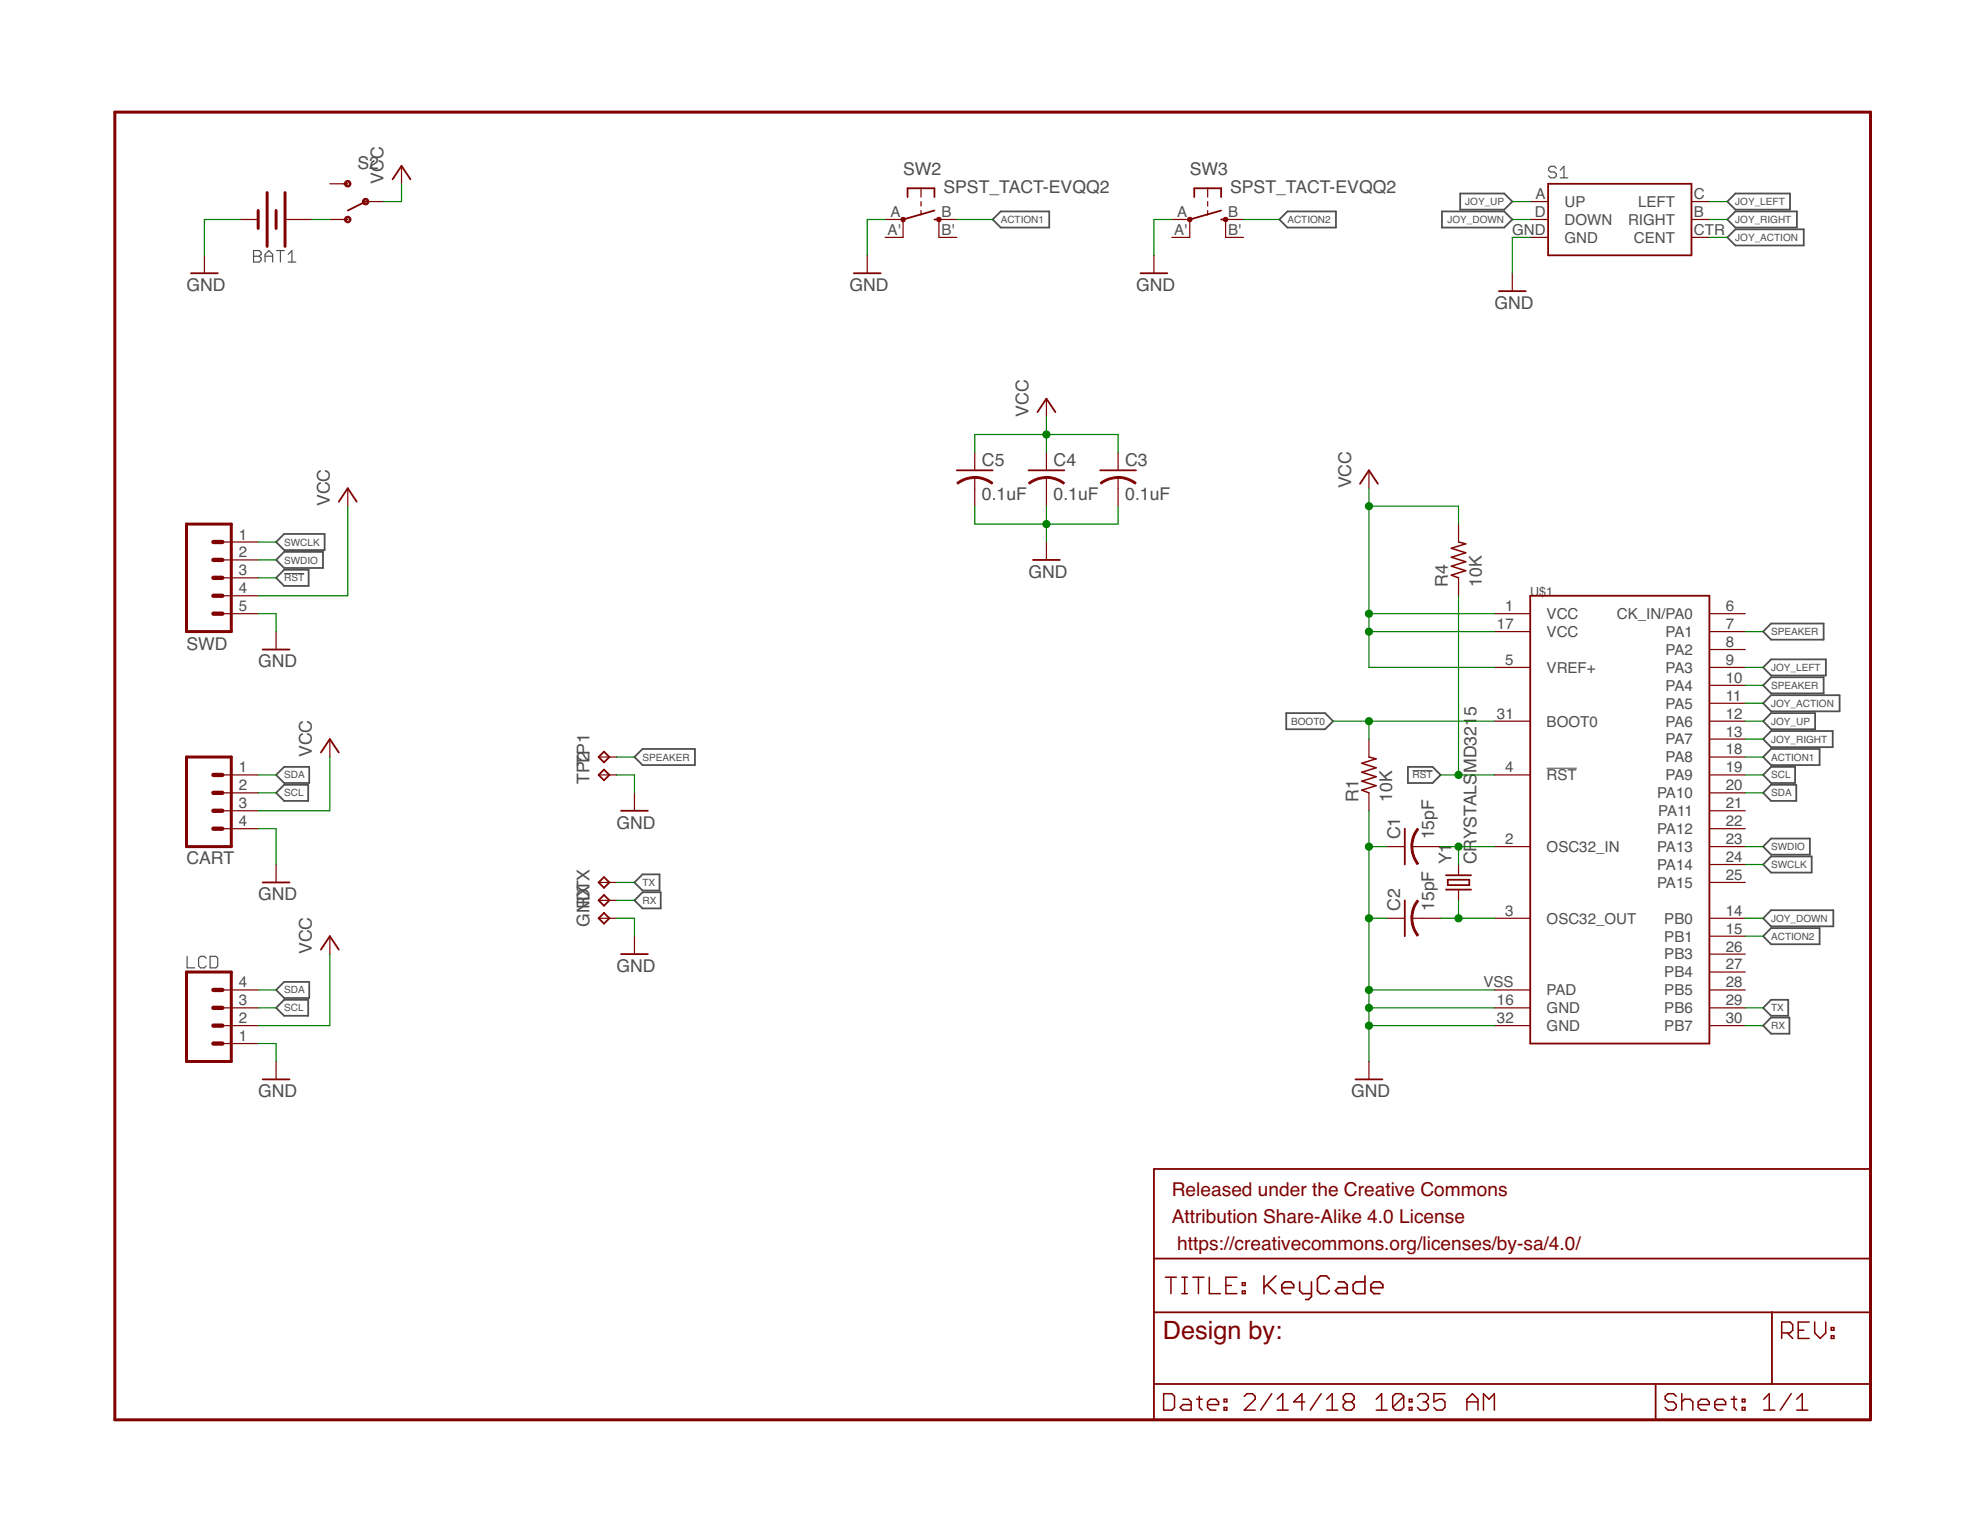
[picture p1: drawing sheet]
<svg xmlns="http://www.w3.org/2000/svg" width="279mm" height="216mm" viewBox="0 0 279 216" stroke-linecap="round" stroke-linejoin="round" font-family="sans-serif">
<path d="M219.2 108.9h4.3" fill="none" stroke="#505050" stroke-width=".15"/>
<g fill="none" stroke="#505050" stroke-width=".17">
<path d="M35.9 35.5h.8l.3 .3v.3l-.3 .2 .3 .3v.3l-.3 .2h-.8zM35.9 36.3h.8M37.6 36.3h1.1M37.6 37.1v-1l.5-.6 .6 .6v1M39.2 35.5h1.1M39.8 35.5v1.6M40.9 37.1h1M40.9 36.1l.5-.6v1.6M220.6 23.9l-.3-.3h-.5l-.3 .3v.2l.3 .3h.5l.3 .3v.2l-.3 .3h-.5l-.3-.3M221.2 25.2h1M221.2 24.1l.5-.5v1.6M26.5 135.6v1.6h1.1"/>
<path d="M29.2 135.8l-.2-.2h-.6l-.2 .2v1.1l.2 .3h.6l.2-.3M29.8 135.6h.8l.3 .2v1.1l-.3 .3h-.8z"/>
</g>
<g fill="none" stroke="#505050" stroke-width=".25">
<path d="M140.7 31.1l1.2-1.1h6.8v2.3h-6.8zM181.4 31.1l1.1-1.1h6.9v2.3h-6.9zM204.4 30h8.8l1.2 1.1-1.2 1.2h-8.8zM207 27.4h6.2l1.2 1.2-1.2 1.1h-6.2zM244.9 31.1l1.1-1.1h8.7v2.3h-8.7zM244.9 28.6l1.1-1.2h7.7v2.3h-7.7zM244.9 33.7l1.1-1.2h9.7v2.3h-9.7zM40.3 78.2h5.5v2.3h-5.5l-1.2-1.1zM40.3 75.7h5.7v2.3h-5.7l-1.2-1.2zM40.3 80.8h3.5v2.3h-3.5l-1.2-1.2zM251.1 93.5h7.7v2.3h-7.7l-1.2-1.2zM251.1 98.6h9.7v2.2h-9.7l-1.2-1.1z"/>
<path d="M251.1 96h7.4v2.3h-7.4l-1.2-1.1zM251.1 88.4h7.4v2.3h-7.4l-1.2-1.2zM39.1 109.9l1.2-1.2h3.5v2.3h-3.5zM39.1 112.4l1.2-1.1h3.4v2.2h-3.4zM91.1 106.2h7.4v2.3h-7.4l-1.2-1.2zM182.3 101.1h5.5l1.2 1.1-1.2 1.2h-5.5zM199.6 108.7h3.5l1.1 1.2-1.1 1.1h-3.5zM251.1 101.1h6.2v2.3h-6.2l-1.2-1.2zM251.1 108.7h3.4v2.3h-3.4l-1.2-1.1zM251.1 118.9h5.5v2.3h-5.5l-1.2-1.2zM251.1 103.6h8.7v2.3h-8.7l-1.2-1.1zM251.1 106.2h6.8v2.3h-6.8l-1.2-1.2z"/>
<path d="M251.1 111.3h3.5v2.2h-3.5l-1.2-1.1zM89.9 125.1l1.2-1.1h2.4v2.2h-2.4zM89.9 127.6l1.2-1.1h2.6v2.3h-2.6zM251.1 121.4h5.7v2.3h-5.7l-1.2-1.1zM251.1 129h8.8v2.3h-8.8l-1.2-1.1zM251.1 131.6h6.8v2.3h-6.8l-1.2-1.2zM39.1 142.9l1.2-1.2h3.4v2.3h-3.4zM39.1 140.3l1.2-1.1h3.5v2.3h-3.5zM251.1 141.7h2.4v2.3h-2.4l-1.2-1.1zM251.1 144.3h2.6v2.2h-2.6l-1.2-1.1z"/>
</g>
<path d="M40.3 81.3h2.8M200.2 109.2h2.9" fill="none" stroke="#505050" stroke-width=".14"/>
<g fill="none" stroke="#800000" stroke-width=".17">
<path d="M29 36.2v2.5M34.1 31.1h2.5M40.7 31.1h3.5M46.8 31.1h2.5M46.8 26.1h2.5M51.8 28.6h2.6M56.9 23.5v2.6M122.9 36.2v2.5M125.5 31.1h2.5v2.6h-2.5M130.6 26.7v1.2M130.6 28.6v.6M130.6 29.8v.7"/>
<path d="M135.6 31.1h-2.5v2.6h2.5M163.6 36.2v2.5M166.1 31.1h2.6v2.6h-2.6M171.2 26.7v1.2M171.2 28.6v.6M171.2 29.8v.7M176.3 31.1h-2.6v2.6h2.6M214.4 38.7v2.6M216.9 33.7h2.6M216.9 31.1h2.6M216.9 28.6h2.6M239.8 33.7h2.5"/>
<path d="M239.8 31.1h2.5M239.8 28.6h2.5M148.3 56.5v2.6M31.5 76.8h5.1M31.5 79.4h5.1M49.3 69.2v2.6M138.2 64.1v2.6M138.2 67.7v4.1M148.3 64.1v2.6M148.3 67.7v4.1M148.3 76.8v2.6M158.5 64.1v2.6"/>
<path d="M158.5 67.7v4.1M194.1 66.7v2.5M206.8 74.3v2.5M31.5 87h5.1M31.5 81.9h5.1M31.5 84.5h5.1M39.1 89.5v2.6M206.8 81.9v2.6M211.8 87h5.1M211.8 94.6h5.1M211.8 89.5h5.1M242.3 87h5.1"/>
<path d="M242.3 94.6h5.1M242.3 89.5h5.1M242.3 92.1h5.1M242.3 97.2h5.1M242.3 99.7h5.1M31.5 109.9h5.1M31.5 112.4h5.1M31.5 114.9h5.1M31.5 117.5h5.1M46.8 104.8v2.5M84.9 109.9h2.5M84.9 107.3h2.5"/>
<path d="M89.9 112.4v2.5M194.1 104.8v2.5M194.1 112.4v2.5M211.8 109.9h5.1M211.8 102.2h5.1M242.3 109.9h5.1M242.3 102.2h5.1M242.3 104.8h5.1M242.3 107.3h5.1M242.3 112.4h5.1M242.3 114.9h5.1M242.3 117.5h5.1"/>
<path d="M39.1 122.6v2.5M46.8 132.7v2.6M84.9 130.2h2.5M84.9 125.1h2.5M84.9 127.6h2.5M89.9 132.7v2.6M196.6 120h2.5M196.6 130.2h2.5M200.2 120h4M200.2 130.2h4M206.8 122.6v1.5M206.8 126.1v1.5"/>
<path d="M211.8 120h5.1M211.8 130.2h5.1M242.3 120h5.1M242.3 130.2h5.1M242.3 132.7h5.1M242.3 122.6h5.1M242.3 125.1h5.1M242.3 135.3h5.1M242.3 137.8h5.1M31.5 142.9h5.1M31.5 140.3h5.1M31.5 145.4h5.1"/>
<path d="M31.5 147.9h5.1M39.1 150.5v2.5M194.1 150.5v2.5M211.8 142.9h5.1M211.8 140.3h5.1M211.8 145.4h5.1M242.3 142.9h5.1M242.3 140.3h5.1M242.3 145.4h5.1"/>
</g>
<g fill="none" stroke="#800000" stroke-width=".25">
<path d="M27.1 38.7h3.8M51.8 28.6l-2.5 1.2M55.6 25.4l1.3-1.9 1.3 1.9M121 38.7h3.8M128.7 27.9v-1.2h3.8v1.2M132.5 31.1h.6M132.5 29.8l-4.5 1.3M161.7 38.7h3.8M169.3 27.9v-1.2h3.8v1.2M173.1 31.1h.6M173.1 29.8l-4.4 1.3M219.5 26.1h20.3v10.1h-20.3z"/>
<path d="M147.1 58.4l1.2-1.9 1.3 1.9M212.5 41.3h3.8M48 71.1l1.3-1.9 1.3 1.9M135.6 66.7h5.1M145.8 66.7h5.1M146.4 79.4h3.8M156 66.7h5M192.8 68.6l1.3-1.9 1.2 1.9M37.2 92.1h3.8M216.9 84.5h25.4v63.4h-25.4zM45.5 106.7l1.3-1.9 1.2 1.9M85.6 106.6l.8 .7-.8 .8-.7-.8z"/>
<path d="M85.6 109.1l.8 .8-.8 .7-.7-.7zM88 114.9h3.8M199.1 117.5v5.1M37.2 125.1h3.8M45.5 134.6l1.3-1.9 1.2 1.9M85.6 124.3l.8 .8-.8 .8-.7-.8zM85.6 126.9l.8 .7-.8 .8-.7-.8zM85.6 129.4l.8 .8-.8 .7-.7-.7zM88 135.3h3.8M199.1 127.6v5.1M205 124.1h3.5M205 126.1h3.5"/>
<path d="M205.2 124.7h3.1v.8h-3.1zM37.2 153h3.8M192.2 153h3.8M163.6 165.7h101.6v35.6h-101.6zM163.6 178.4h101.6M163.6 186h101.6M163.6 196.2h101.6M234.7 196.2v5.1M251.2 186v10.2"/>
</g>
<g fill="#800000" stroke="#800000" stroke-width=".14">
<path d="M200.9 117.4l.2 .2a3.8 3.8 0 0 0-.8 2.4h-.3v-.3a3.9 3.9 0 0 1 .9-2.3z" fill-rule="evenodd"/>
<path d="M200 120h.3a3.9 3.9 0 0 0 .8 2.4l-.2 .2-.2-.3a4.1 4.1 0 0 1-.7-2.3z" fill-rule="evenodd"/>
<path d="M200.9 127.6l.2 .2a3.8 3.8 0 0 0-.8 2.4h-.3v-.3a3.9 3.9 0 0 1 .9-2.3z" fill-rule="evenodd"/>
<path d="M200 130.2h.3a3.8 3.8 0 0 0 .8 2.3l-.2 .2-.2-.2a4 4 0 0 1-.7-2.3z" fill-rule="evenodd"/>
<path d="M158.5 67.5a4.2 4.2 0 0 1 2.6 .9l-.2 .2a4.1 4.1 0 0 0-2.4-.8z" fill-rule="evenodd"/>
<path d="M156 68.4a4 4 0 0 1 2.5-.8v.2a3.9 3.9 0 0 0-2.4 .8z" fill-rule="evenodd"/>
<path d="M148.3 67.5a4.2 4.2 0 0 1 2.6 .9l-.2 .2a4.1 4.1 0 0 0-2.4-.8z" fill-rule="evenodd"/>
<path d="M145.8 68.4a4 4 0 0 1 2.5-.8v.2a3.9 3.9 0 0 0-2.4 .8z" fill-rule="evenodd"/>
<path d="M138.2 67.5a4.2 4.2 0 0 1 2.5 .9l-.1 .2a4.1 4.1 0 0 0-2.4-.8z" fill-rule="evenodd"/>
<path d="M135.6 68.4a4 4 0 0 1 2.6-.8v.2a3.9 3.9 0 0 0-2.4 .8z" fill-rule="evenodd"/>
<path d="M49 30.8a.46 .46 0 0 1 .7 .1 .46 .46 0 0 1-.3 .7 .46 .46 0 0 1-.6-.5h.2a.26 .26 0 0 1 .4-.2 .26 .26 0 0 1 .1 .4 .26 .26 0 0 1-.4-.1l-.1-.1h-.2z" fill-rule="evenodd"/>
<path d="M49 25.7a.46 .46 0 0 1 .7 .1 .46 .46 0 0 1-.3 .7 .46 .46 0 0 1-.6-.4h.2a.26 .26 0 0 1 .4-.3 .26 .26 0 0 1 .1 .4 .26 .26 0 0 1-.4 0l-.1-.1h-.2z" fill-rule="evenodd"/>
<path d="M51.5 28.2a.46 .46 0 0 1 .7 .2 .46 .46 0 0 1-.3 .6 .46 .46 0 0 1-.5-.4h.2a.26 .26 0 0 1 .4-.2 .26 .26 0 0 1 0 .4 .26 .26 0 0 1-.4-.1v-.1h-.2z" fill-rule="evenodd"/>
<circle cx="128" cy="31.1" r=".32"/>
<circle cx="133.1" cy="31.1" r=".32"/>
<circle cx="168.6" cy="31.1" r=".33"/>
<circle cx="173.7" cy="31.1" r=".33"/>
</g>
<g fill="none" stroke="#800000" stroke-width=".21">
<path d="M206.8 76.8l1 .3-2.1 .6 2.1 .7-2.1 .6 2.1 .6-2.1 .7 2.1 .6-2.1 .6 1.1 .4M194.1 107.3l1 .3-2.1 .6 2.1 .6-2.1 .7 2.1 .6-2.1 .6 2.1 .7-2.1 .6 1.1 .4M165 197.6h1.1l.4 .4v1.5l-.4 .4h-1.1zM165.2 181.1h1.6M166 181.1v2.3M167.5 181.1h.8M167.5 183.4h.8M167.7 198.4h.8l.3 .3v1.2h-1.1l-.4-.4 .4-.4h1.1M167.9 181.1v2.3M169.1 181.1h1.6M169.6 198.4h.8M169.9 181.1v2.3"/>
<path d="M170 198v1.5l.4 .4M171.2 199.1h1.5v-.4l-.3-.3h-.8l-.4 .3v.8l.4 .4h.8M171.4 181.1v2.3h1.6M173.5 199.5h.4v.4h-.4zM173.5 198.4h.4v.3h-.4zM173.8 182.2h.8M175.3 181.1h-1.5v2.3h1.5M176.1 183h.4v.4h-.4zM176.1 181.8h.4v.4h-.4zM176.4 198l.4-.4h.7l.4 .4v.4l-1.5 1.5h1.5M180.3 197.6l-1.6 2.3M181.1 199.9h1.5"/>
<path d="M181.1 198.4l.7-.8v2.3M185 198.7h-1.6l1.2-1.1v2.3M187.3 197.6l-1.6 2.3M188.1 199.9h1.5M188.1 198.4l.7-.8v2.3M190.8 198.7l-.4 .4v.4l.4 .4h.8l.4-.4v-.4l-.4-.4M190.8 198.7l-.4-.3v-.4l.4-.4h.8l.4 .4v.4l-.4 .3M190.8 198.7h.8M195.1 199.9h1.5M195.1 198.4l.8-.8v2.3M199 198v1.5l-.4 .4h-.8l-.4-.4M199 198l-.4-.4h-.8l-.4 .4v1.5"/>
<path d="M199 198l-1.6 1.5M199.8 199.5h.4v.4h-.4zM199.8 198.4h.4v.3h-.4zM200.9 198l.4-.4h.8l.4 .4v.4l-.4 .3M201.7 198.7h.4M202.1 198.7l.4 .4v.4l-.4 .4h-.8l-.4-.4M204.8 197.6h-1.5v1.1l.7-.3h.4l.4 .3v.8l-.4 .4h-.7l-.4-.4M207.9 198.7h1.6M207.9 199.9v-1.5l.8-.8 .8 .8v1.5M210.3 199.9v-2.3l.8 .8 .7-.8v2.3M237.6 198l-.4-.4h-.7l-.4 .4v.4l.4 .3h.7l.4 .4v.4l-.4 .4h-.7l-.4-.4M238.4 198.7l.4-.3h.8l.4 .3v1.2"/>
<path d="M238.4 197.6v2.3M240.7 199.1h1.6v-.4l-.4-.3h-.8l-.4 .3v.8l.4 .4h.8M243.1 199.1h1.5v-.4l-.4-.3h-.7l-.4 .3v.8l.4 .4h.7M245.4 198.4h.8M245.8 198v1.5l.4 .4M247 199.5h.4v.4h-.4zM247 198.4h.4v.3h-.4zM250 199.9h1.6M250 198.4l.8-.8v2.3M252.6 189h1.1l.4-.4v-.8l-.4-.4h-1.1v2.3M253.3 189l.8 .7M253.9 197.6l-1.5 2.3"/>
<path d="M254.7 199.9h1.6M254.7 198.4l.8-.8v2.3M254.9 188.6h.8M256.5 187.4h-1.6v2.3h1.6M257.2 187.4v1.6l.8 .7 .8-.7v-1.6M259.6 189.4h.4v.3h-.4zM259.6 188.2h.4v.4h-.4z"/>
</g>
<path d="M16.3 15.9h248.9v185.4h-248.9zM36.6 29.8v2.6M37.9 27.3v7.6M39.1 29.8v2.6M40.4 27.3v7.6M26.4 74.3h6.4v15.2h-6.4zM26.4 107.3h6.4v12.7h-6.4zM26.4 137.8h6.4v12.7h-6.4z" fill="none" stroke="#800000" stroke-width=".42"/>
<g fill="none" stroke="#800000" stroke-width=".61">
<path d="M30.2 79.4h1.3M30.2 76.8h1.3M30.2 81.9h1.3M30.2 87h1.3M30.2 84.5h1.3M30.2 114.9h1.3M30.2 112.4h1.3M30.2 109.9h1.3M30.2 117.5h1.3M30.2 142.9h1.3M30.2 145.4h1.3M30.2 147.9h1.3"/>
<path d="M30.2 140.3h1.3"/>
</g>
<path d="M48.7 26.1h.6" fill="none" stroke="#800000" stroke-width=".14"/>
<path d="M179.2 180.9v2.5M179.6 182.1l1.3 1.3M180.9 180.9l-1.7 1.6M181.7 182.5h1.7v-.4l-.4-.4h-.9l-.4 .4v.9l.4 .4h.9M184.2 181.7v1.3l.5 .4h1.2M185.9 181.7v2.1l-.4 .4h-.4M188.4 181.3l-.4-.4h-.8l-.4 .4v1.7l.4 .4h.8l.4-.4M189.7 181.7h.8l.5 .4v1.3h-1.3l-.4-.4 .4-.5h1.3M193.5 180.9v2.5h-1.3l-.4-.4v-.9l.4-.4h1.3M194.3 182.5h1.7v-.4l-.4-.4h-.8l-.5 .4v.9l.5 .4h.8" fill="none" stroke="#800000" stroke-width=".23"/>
<g fill="none" stroke="#008000" stroke-width=".17">
<path d="M34.1 31.1h-5.1v5.1M44.2 31.1h2.6M56.9 26.1v2.5h-2.5M125.5 31.1h-2.6v5.1M135.6 31.1h5.1M166.1 31.1h-2.5v5.1M176.3 31.1h5.1M214.4 31.1h2.5M214.4 28.6h2.5M216.9 33.7h-2.5v5M242.3 33.7h2.6M242.3 31.1h2.6"/>
<path d="M242.3 28.6h2.6M148.3 59.1v5M36.6 79.4h2.5M36.6 76.8h2.5M49.3 71.8v12.7h-12.7M138.2 64.1v-2.5h20.3v2.5M138.2 71.8v2.5h20.3v-2.5M148.3 71.8v5M194.1 69.2v25.4h17.7M194.1 71.8h12.7v2.5M36.6 87h2.5v2.5M36.6 81.9h2.5"/>
<path d="M194.1 87h17.7M194.1 89.5h17.7M206.8 84.5v25.4M247.4 94.6h2.5M247.4 89.5h2.5M247.4 99.7h2.5M247.4 97.2h2.5M36.6 117.5h2.5v5.1M36.6 109.9h2.5M36.6 112.4h2.5M46.8 107.3v7.6h-10.2M87.4 109.9h2.5v2.5"/>
<path d="M87.4 107.3h2.5M189 102.2h22.8M194.1 102.2v2.6M194.1 114.9v35.6M204.2 109.9h7.6M247.4 109.9h2.5M247.4 102.2h2.5M247.4 104.8h2.5M247.4 107.3h2.5M247.4 112.4h2.5M46.8 135.3v10.1h-10.2M87.4 130.2h2.5v2.5"/>
<path d="M87.4 125.1h2.5M87.4 127.6h2.5M194.1 130.2h2.5M194.1 120h2.5M204.2 130.2h7.6M204.2 120h7.6M206.8 120v2.6M206.8 127.6v2.6M247.4 130.2h2.5M247.4 120h2.5M247.4 122.6h2.5M247.4 132.7h2.5"/>
<path d="M36.6 142.9h2.5M36.6 140.3h2.5M36.6 147.9h2.5v2.6M194.1 142.9h17.7M194.1 145.4h17.7M194.1 140.3h17.7M247.4 142.9h2.5M247.4 145.4h2.5"/>
</g>
<g fill="#008000" stroke="#008000" stroke-width=".14">
<circle cx="194.1" cy="145.4" r=".51"/>
<circle cx="194.1" cy="142.9" r=".51"/>
<circle cx="194.1" cy="130.2" r=".51"/>
<circle cx="194.1" cy="120" r=".51"/>
<circle cx="194.1" cy="140.3" r=".51"/>
<circle cx="148.3" cy="74.3" r=".51"/>
<circle cx="206.8" cy="130.2" r=".51"/>
<circle cx="206.8" cy="120" r=".51"/>
<circle cx="194.1" cy="102.2" r=".51"/>
<circle cx="206.8" cy="109.9" r=".51"/>
<circle cx="194.1" cy="89.5" r=".51"/>
<circle cx="194.1" cy="87" r=".51"/>
<circle cx="194.1" cy="71.8" r=".51"/>
<circle cx="148.3" cy="61.6" r=".51"/>
</g>
<text font-size="3.6" fill="#800000" x="164.8" y="189.8">Design by:</text>
<g font-size="2.7" fill="#800000">
<text x="166.1" y="169.5">Released under the Creative Commons</text>
<text x="166.1" y="173.3">Attribution Share-Alike 4.0 License</text>
<text x="166.9" y="177.1">https://creativecommons.org/licenses/by-sa/4.0/</text>
</g>
<g font-size="2.5" fill="#505050">
<text x="50.7" y="24">S2</text>
<text x="54.4" y="26" transform="rotate(-90 54.4 26)">VCC</text>
<text x="128" y="24.8">SW2</text>
<text x="133.7" y="27.3">SPST_TACT-EVQQ2</text>
<text x="168.7" y="24.8">SW3</text>
<text x="174.4" y="27.3">SPST_TACT-EVQQ2</text>
<text x="26.4" y="41.3">GND</text>
<text x="120.4" y="41.3">GND</text>
<text x="161" y="41.3">GND</text>
<text x="211.8" y="43.8">GND</text>
<text x="145.8" y="59.1" transform="rotate(-90 145.8 59.1)">VCC</text>
<text x="46.8" y="71.8" transform="rotate(-90 46.8 71.8)">VCC</text>
<text x="139.2" y="70.9">0.1uF</text>
<text x="139.2" y="66">C5</text>
<text x="149.4" y="70.9">0.1uF</text>
<text x="149.4" y="66">C4</text>
<text x="159.5" y="70.9">0.1uF</text>
<text x="159.5" y="66">C3</text>
<text x="191.5" y="69.2" transform="rotate(-90 191.5 69.2)">VCC</text>
<text x="145.8" y="81.9">GND</text>
<text x="205.3" y="83.2" transform="rotate(-90 205.3 83.2)">R4</text>
<text x="210.1" y="83.2" transform="rotate(-90 210.1 83.2)">10K</text>
<text x="26.4" y="92.1">SWD</text>
<text x="36.6" y="94.6">GND</text>
<text x="209.3" y="101.5" transform="rotate(-90 209.3 101.5)">5</text>
<text x="44.2" y="107.3" transform="rotate(-90 44.2 107.3)">VCC</text>
<text x="83.6" y="111.1" transform="rotate(-90 83.6 111.1)">TPT2P1</text>
<text x="192.6" y="113.7" transform="rotate(-90 192.6 113.7)">R1</text>
<text x="197.4" y="113.7" transform="rotate(-90 197.4 113.7)">10K</text>
<text x="209.3" y="109.6" transform="rotate(-90 209.3 109.6)">MD321</text>
<text x="87.4" y="117.5">GND</text>
<text x="198.5" y="119" transform="rotate(-90 198.5 119)">C1</text>
<text x="203.3" y="119" transform="rotate(-90 203.3 119)">15pF</text>
<text x="26.4" y="122.5">CART</text>
<text x="205.7" y="122.5" transform="rotate(-90 205.7 122.5)">Y1</text>
<text x="209.3" y="122.5" transform="rotate(-90 209.3 122.5)">CRYSTALS</text>
<text x="36.6" y="127.6">GND</text>
<text x="83.6" y="131.4" transform="rotate(-90 83.6 131.4)">GNDTX</text>
<text x="83.6" y="128.9" transform="rotate(-90 83.6 128.9)">RX</text>
<text x="198.5" y="129.2" transform="rotate(-90 198.5 129.2)">C2</text>
<text x="203.3" y="129.2" transform="rotate(-90 203.3 129.2)">15pF</text>
<text x="44.2" y="135.2" transform="rotate(-90 44.2 135.2)">VCC</text>
<text x="87.4" y="137.8">GND</text>
<text x="36.6" y="155.6">GND</text>
<text x="191.5" y="155.6">GND</text>
</g>
<g font-size="2.1" fill="#505050">
<text x="217.7" y="28.2">A</text>
<text x="221.8" y="29.3">UP</text>
<text x="232.2" y="29.3">LEFT</text>
<text x="240.1" y="28.2">C</text>
<text x="125.8" y="33.3">A'</text>
<text x="126.2" y="30.8">A</text>
<text x="133.5" y="30.8">B</text>
<text x="133.5" y="33.3">B'</text>
<text x="166.5" y="33.3">A'</text>
<text x="166.9" y="30.8">A</text>
<text x="174.1" y="30.8">B</text>
<text x="174.1" y="33.3">B'</text>
<text x="214.4" y="33.3">GND</text>
<text x="217.5" y="30.8">D</text>
<text x="221.8" y="31.9">DOWN</text>
<text x="221.8" y="34.4">GND</text>
<text x="230.8" y="31.9">RIGHT</text>
<text x="231.6" y="34.4">CENT</text>
<text x="240.1" y="33.3">CTR</text>
<text x="240.1" y="30.8">B</text>
<text x="33.9" y="76.5">1</text>
<text x="33.9" y="79">2</text>
<text x="33.9" y="81.6">3</text>
<text x="33.9" y="84.1">4</text>
<text x="33.9" y="86.6">5</text>
<text x="212.2" y="89.2">17</text>
<text x="213.4" y="86.6">1</text>
<text x="219.2" y="87.8">VCC</text>
<text x="229.2" y="87.8">CK_IN/PA0</text>
<text x="244.6" y="86.6">6</text>
<text x="244.6" y="89.2">7</text>
<text x="213.4" y="94.3">5</text>
<text x="219.2" y="95.4">VREF+</text>
<text x="219.2" y="90.3">VCC</text>
<text x="236.1" y="90.3">PA1</text>
<text x="236.1" y="92.8">PA2</text>
<text x="236.1" y="95.4">PA3</text>
<text x="244.6" y="91.7">8</text>
<text x="244.6" y="94.3">9</text>
<text x="212.2" y="101.9">31</text>
<text x="236.1" y="97.9">PA4</text>
<text x="236.1" y="100.5">PA5</text>
<text x="244.6" y="96.8">10</text>
<text x="244.6" y="99.3">11</text>
<text x="244.6" y="101.9">12</text>
<text x="219.2" y="103">BOOT0</text>
<text x="236.1" y="103">PA6</text>
<text x="236.1" y="105.5">PA7</text>
<text x="244.6" y="104.4">13</text>
<text x="244.6" y="107">18</text>
<text x="33.9" y="109.5">1</text>
<text x="33.9" y="112">2</text>
<text x="213.4" y="109.5">4</text>
<text x="219.2" y="110.6">RST</text>
<text x="234.9" y="113.2">PA10</text>
<text x="236.1" y="108.1">PA8</text>
<text x="236.1" y="110.6">PA9</text>
<text x="244.6" y="109.5">19</text>
<text x="244.6" y="112">20</text>
<text x="33.9" y="114.6">3</text>
<text x="33.9" y="117.1">4</text>
<text x="213.4" y="119.7">2</text>
<text x="234.9" y="118.2">PA12</text>
<text x="235.1" y="115.7">PA11</text>
<text x="244.6" y="114.6">21</text>
<text x="244.6" y="117.1">22</text>
<text x="244.6" y="119.7">23</text>
<text x="219.2" y="120.8">OSC32_IN</text>
<text x="234.9" y="120.8">PA13</text>
<text x="234.9" y="123.3">PA14</text>
<text x="234.9" y="125.8">PA15</text>
<text x="244.6" y="122.2">24</text>
<text x="244.6" y="124.7">25</text>
<text x="213.4" y="129.8">3</text>
<text x="219.2" y="130.9">OSC32_OUT</text>
<text x="235.9" y="130.9">PB0</text>
<text x="244.6" y="129.8">14</text>
<text x="235.9" y="133.5">PB1</text>
<text x="235.9" y="136">PB3</text>
<text x="244.6" y="132.4">15</text>
<text x="244.6" y="134.9">26</text>
<text x="244.6" y="137.4">27</text>
<text x="33.9" y="142.5">3</text>
<text x="33.9" y="140">4</text>
<text x="210.3" y="140">VSS</text>
<text x="212.2" y="142.5">16</text>
<text x="219.2" y="143.6">GND</text>
<text x="219.2" y="141.1">PAD</text>
<text x="235.9" y="138.5">PB4</text>
<text x="235.9" y="141.1">PB5</text>
<text x="235.9" y="143.6">PB6</text>
<text x="244.6" y="140">28</text>
<text x="244.6" y="142.5">29</text>
<text x="33.9" y="147.6">1</text>
<text x="33.9" y="145">2</text>
<text x="212.2" y="145">32</text>
<text x="219.2" y="146.2">GND</text>
<text x="235.9" y="146.2">PB7</text>
<text x="244.6" y="145">30</text>
</g>
<text font-size="1.8" fill="#505050" x="216.9" y="84.5">U$1</text>
<g font-size="1.4" fill="#505050">
<text x="207.7" y="29.1">JOY_UP</text>
<text x="246" y="29.1">JOY_LEFT</text>
<text x="141.9" y="31.6">ACTION1</text>
<text x="182.5" y="31.6">ACTION2</text>
<text x="205.2" y="31.6">JOY_DOWN</text>
<text x="246" y="31.6">JOY_RIGHT</text>
<text x="246" y="34.2">JOY_ACTION</text>
<text x="40.3" y="77.3">SWCLK</text>
<text x="40.3" y="82.4">RST</text>
<text x="40.3" y="79.9">SWDIO</text>
<text x="251.1" y="95.1">JOY_LEFT</text>
<text x="251.1" y="90">SPEAKER</text>
<text x="251.1" y="100.2">JOY_ACTION</text>
<text x="251.1" y="97.7">SPEAKER</text>
<text x="91.1" y="107.8">SPEAKER</text>
<text x="183" y="102.7">BOOT0</text>
<text x="251.1" y="102.7">JOY_UP</text>
<text x="251.1" y="105.3">JOY_RIGHT</text>
<text x="251.1" y="107.8">ACTION1</text>
<text x="40.3" y="112.9">SCL</text>
<text x="40.3" y="110.4">SDA</text>
<text x="200.2" y="110.4">RST</text>
<text x="251.1" y="110.4">SCL</text>
<text x="251.1" y="112.9">SDA</text>
<text x="91.1" y="125.6">TX</text>
<text x="251.1" y="120.5">SWDIO</text>
<text x="251.1" y="123.1">SWCLK</text>
<text x="91.1" y="128.1">RX</text>
<text x="251.1" y="130.7">JOY_DOWN</text>
<text x="251.1" y="133.2">ACTION2</text>
<text x="40.3" y="143.4">SCL</text>
<text x="40.3" y="140.8">SDA</text>
<text x="251.1" y="143.4">TX</text>
<text x="251.1" y="145.9">RX</text>
</g>
</svg>
